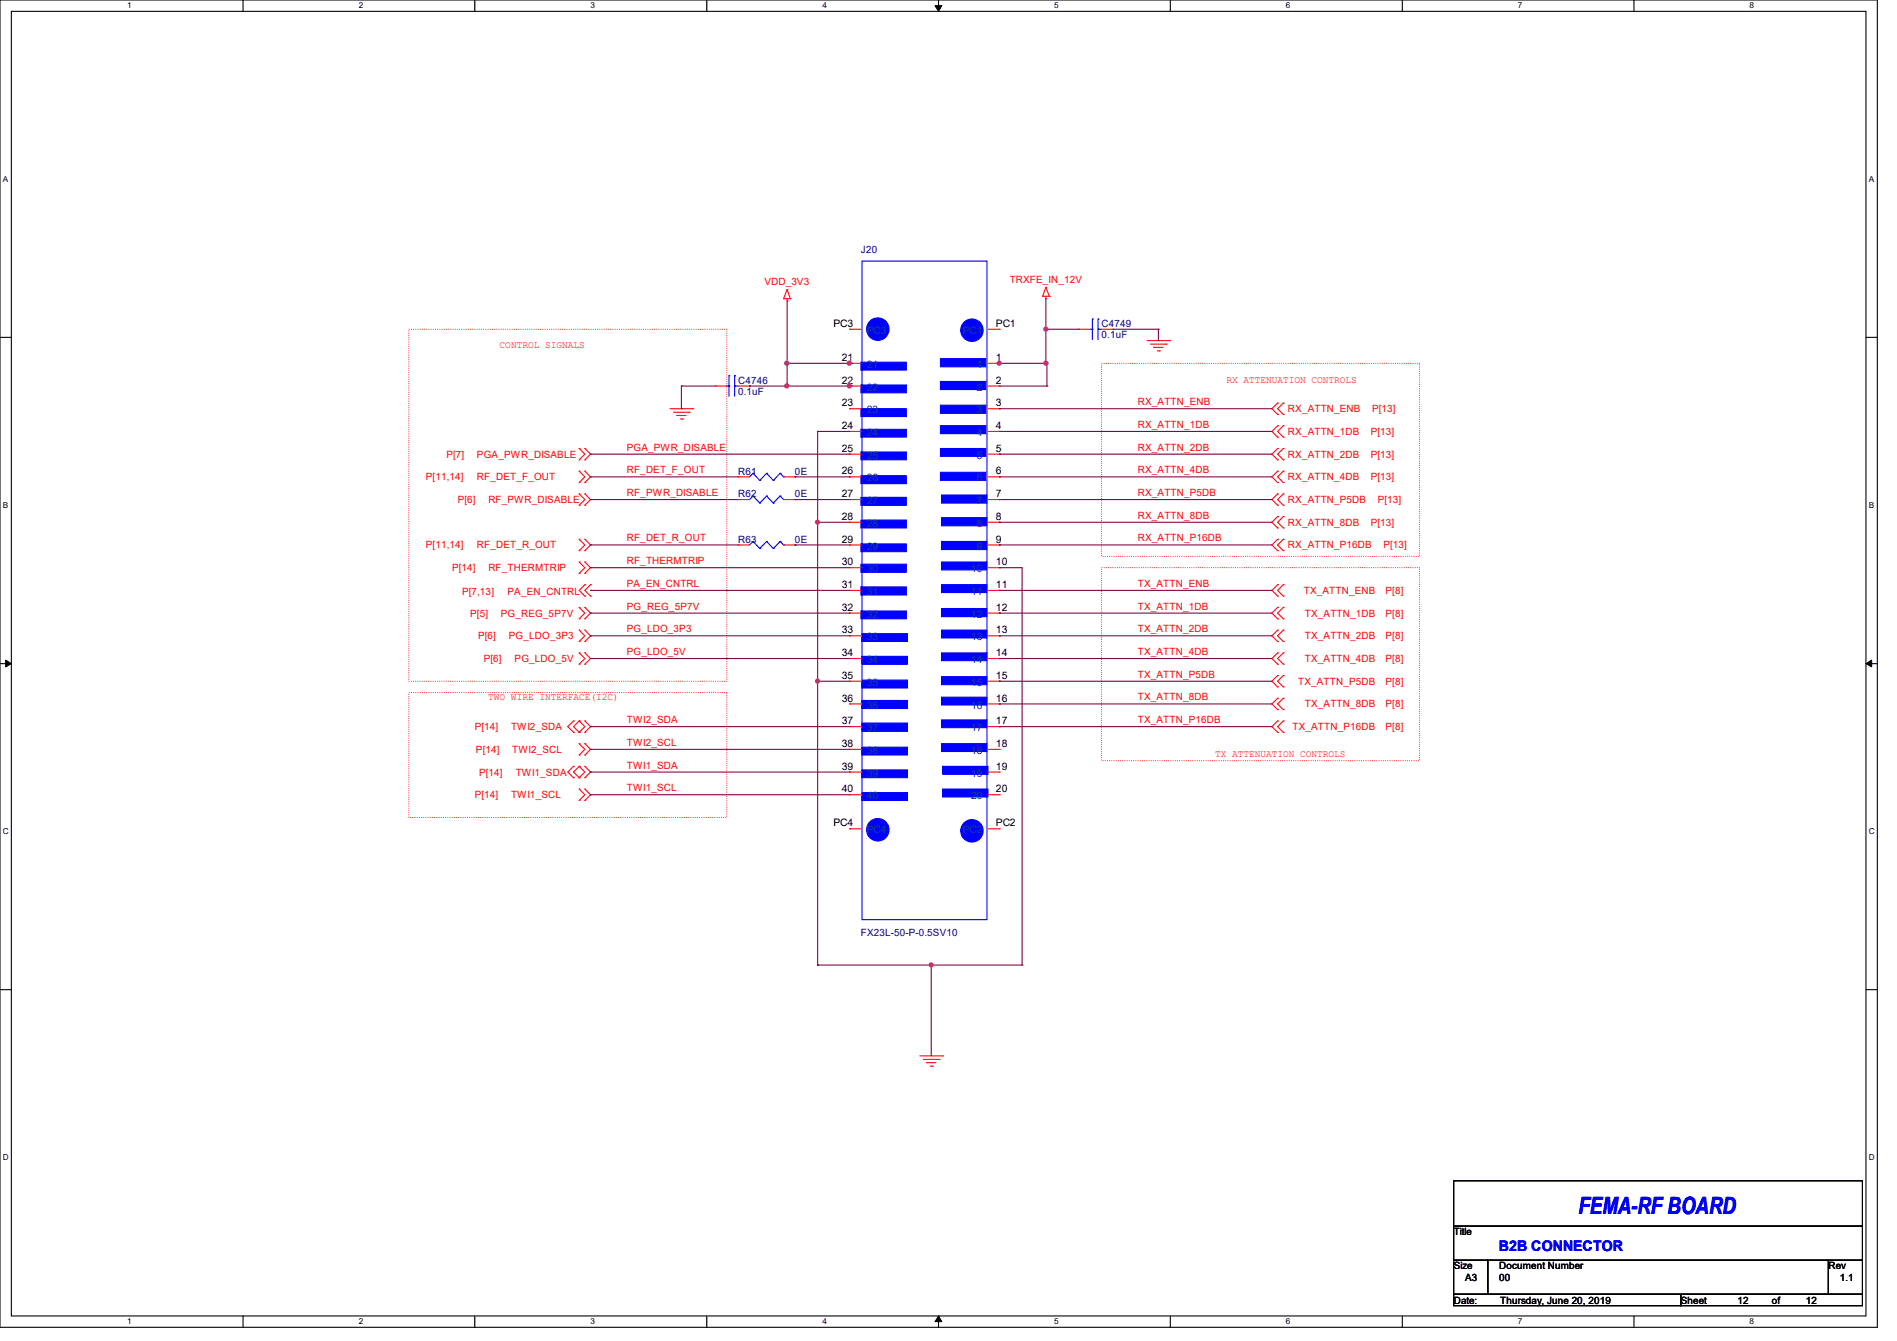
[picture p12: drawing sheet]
<svg xmlns="http://www.w3.org/2000/svg" width="297mm" height="210mm" viewBox="0 0 297 210" stroke-linecap="round" stroke-linejoin="round" font-family="sans-serif">
<path d="M0 0h293.9v207.9h-293.9zM1.8 1.8h290.3v204.3h-290.3z" fill="none" stroke="#000" stroke-width=".17"/>
<g fill="#fff">
<path d="M19.9 .2h.7v1.4h-.7z"/>
<path d="M19.9 206.2h.7v1.4h-.7z"/>
</g>
<path d="M38.1 0v1.8M38.1 206.1v1.8" fill="none" stroke="#000" stroke-width=".17"/>
<g fill="#fff">
<path d="M56.2 .2h.7v1.4h-.7z"/>
<path d="M56.2 206.2h.7v1.4h-.7z"/>
</g>
<path d="M74.3 0v1.8M74.3 206.1v1.8" fill="none" stroke="#000" stroke-width=".17"/>
<g fill="#fff">
<path d="M92.5 .2h.6v1.4h-.6z"/>
<path d="M92.5 206.2h.6v1.4h-.6z"/>
</g>
<path d="M110.7 0v1.8M110.7 206.1v1.8" fill="none" stroke="#000" stroke-width=".17"/>
<g fill="#fff">
<path d="M128.8 .2h.7v1.4h-.7z"/>
<path d="M128.8 206.2h.7v1.4h-.7z"/>
</g>
<path d="M146.9 0v1.8M146.9 206.1v1.8" fill="none" stroke="#000" stroke-width=".17"/>
<path d="M146.4 .9h1l-.5 .9zM146.9 206.1l.5 .9h-1z" fill="#000" stroke="#000" stroke-width=".16"/>
<g fill="#fff">
<path d="M165.1 .2h.6v1.4h-.6z"/>
<path d="M165.1 206.2h.6v1.4h-.6z"/>
</g>
<path d="M183.2 0v1.8M183.2 206.1v1.8" fill="none" stroke="#000" stroke-width=".17"/>
<g fill="#fff">
<path d="M201.3 .2h.7v1.4h-.7z"/>
<path d="M201.3 206.2h.7v1.4h-.7z"/>
</g>
<path d="M219.5 0v1.8M219.5 206.1v1.8" fill="none" stroke="#000" stroke-width=".17"/>
<g fill="#fff">
<path d="M237.7 .2h.6v1.4h-.6z"/>
<path d="M237.7 206.2h.6v1.4h-.6z"/>
</g>
<path d="M255.8 0v1.8M255.8 206.1v1.8" fill="none" stroke="#000" stroke-width=".17"/>
<g fill="#fff">
<path d="M273.9 .2h.7v1.4h-.7z"/>
<path d="M273.9 206.2h.7v1.4h-.7z"/>
<path d="M.5 27.3h.8v1.4h-.8z"/>
<path d="M292.6 27.3h.8v1.4h-.8z"/>
<path d="M.5 78.4h.8v1.4h-.8z"/>
<path d="M292.6 78.4h.8v1.4h-.8z"/>
</g>
<path d="M0 52.8h1.8M292.1 52.8h1.8" fill="none" stroke="#000" stroke-width=".17"/>
<g fill="#fff">
<path d="M.5 129.5h.9v1.4h-.9z"/>
<path d="M292.6 129.5h.9v1.4h-.9z"/>
</g>
<path d="M0 103.9h1.8M292.1 103.9h1.8" fill="none" stroke="#000" stroke-width=".17"/>
<path d="M.9 103.4l.9 .5-.9 .5zM292.1 103.9l.9-.5v1z" fill="#000" stroke="#000" stroke-width=".16"/>
<g fill="#fff">
<path d="M.5 180.5h.9v1.4h-.9z"/>
<path d="M292.6 180.5h.9v1.4h-.9z"/>
</g>
<path d="M0 155h1.8M292.1 155h1.8M227.6 184.9h64v7.1h-64zM227.6 192h64v5.4h-64zM227.6 197.4h5.3v5.3h-5.3zM232.9 197.4h53.4v5.3h-53.4zM286.3 197.4h5.3v5.3h-5.3zM227.6 202.7h35.5v1.8h-35.5zM263.1 202.7h28.5v1.8h-28.5z" fill="none" stroke="#000" stroke-width=".17"/>
<path d="M64 51.6h49.8v55.1h-49.8zM172.5 56.9h49.7v30.2h-49.7zM172.5 88.9h49.7v30.2h-49.7zM64 108.5h49.8v19.5h-49.8z" fill="none" stroke="#f00" stroke-width=".17" stroke-dasharray="0 .3"/>
<g fill="none" stroke="#f00" stroke-width=".17">
<path d="M122.7 46.8h.1M122.7 46.8h1M123.2 47.1h.1M123.2 45.3h.1M123.2 46.8v.3M123.2 45.3l-.5 1.5M123.2 45.3l.5 1.5M123.7 46.8h.1M133 51.6h.1M133 56.9h.1M133 51.6h1.8M133 56.9h1.8"/>
<path d="M154.7 51.6h1.8M154.7 56.9h1.8M156.5 56.9h.1M156.5 51.6h.1M163.2 46.4h.1M163.2 46.4h1.1M163.7 46.8h.1M163.7 45h.1M163.7 46.4v.4M163.7 45l.6 1.4M163.7 45l-.5 1.4M164.3 46.4h.1"/>
<path d="M168.9 51.6h.1M168.9 51.6h1.8M172.5 51.6h1.7M174.2 51.6h.1M179.6 53.3h3.5M180.1 53.9h2.5M180.6 54.4h.1M180.6 54.4h1.5M181.2 54.9h.3M181.5 54.9h.1M182.6 53.9h.1M183.1 53.3h.1"/>
<path d="M90.7 72h.1M90.7 70.2h.1M90.7 75.6h.1M90.7 73.8h.1M90.7 79.1h.1M90.7 77.3h.1M90.7 70.2l.9 .9-.9 .9M90.7 73.8l.9 .9-.9 .9M90.7 77.3l.9 .9-.9 .9M91.6 70.2h.1M91.6 72h.1M91.6 73.8h.1"/>
<path d="M91.6 75.6h.1M91.6 77.3h.1M91.6 79.1h.1M91.6 70.2l.9 .9-.9 .9M91.6 73.8l.9 .9-.9 .9M91.6 77.3l.9 .9-.9 .9M104.9 64h3.6M105.5 64.6h2.4M106 65.1h.1M106 65.1h1.4M106.5 65.6h.3M106.8 65.6h.1"/>
<path d="M107.9 64.6h.1M108.5 64h.1M112 60.5h.1M112 60.5h1.8M115.6 78.2h.1M115.6 74.7h.1M115.6 60.5h1.7M115.6 74.7h1.7M115.6 78.2h1.7M117.3 60.5h.1M122.7 74.7h1.8M122.7 78.2h1.8"/>
<path d="M124.5 78.2h.1M124.5 74.7h.1M133 60.5h.1M133 64h.1M133 67.6h.1M133 71.1h.1M133 74.7h.1M133 78.2h.1M133 64h1.8M133 60.5h1.8M133 67.6h1.8M133 71.1h1.8"/>
<path d="M133 74.7h1.8M133 78.2h1.8M154.7 64h1.8M154.7 60.5h1.8M154.7 67.6h1.8M154.7 71.1h1.8M154.7 74.7h1.8M154.7 78.2h1.8M156.5 60.5h.1M156.5 64h.1M156.5 67.6h.1M156.5 71.1h.1"/>
<path d="M156.5 74.7h.1M156.5 78.2h.1M200 63.1h.1M200 64.9h.1M200 66.7h.1M200 68.5h.1M200 70.2h.1M200 72h.1M200 73.8h.1M200 75.6h.1M200 77.3h.1M200 79.1h.1"/>
<path d="M200 63.1l-.9 .9 .9 .9M200 66.7l-.9 .9 .9 .9M200 70.2l-.9 .9 .9 .9M200 73.8l-.9 .9 .9 .9M200 77.3l-.9 .9 .9 .9M200.9 64.9h.1M200.9 63.1h.1M200.9 68.5h.1M200.9 66.7h.1M200.9 72h.1M200.9 70.2h.1M200.9 75.6h.1"/>
<path d="M200.9 73.8h.1M200.9 79.1h.1M200.9 77.3h.1M200.9 63.1l-.9 .9 .9 .9M200.9 66.7l-.9 .9 .9 .9M200.9 70.2l-.9 .9 .9 .9M200.9 73.8l-.9 .9 .9 .9M200.9 77.3l-.9 .9 .9 .9M90.7 86.2h.1M90.7 84.5h.1M90.7 89.8h.1M90.7 88h.1"/>
<path d="M90.7 96.9h.1M90.7 95.1h.1M90.7 98.7h.1M90.7 84.5l.9 .8-.9 .9M90.7 88l.9 .9-.9 .9M90.7 95.1l.9 .9-.9 .9M90.7 98.7l.9 .9-.9 .9M91.6 84.5h.1M91.6 86.2h.1M91.6 88h.1M91.6 89.8h.1M91.6 91.6h.1"/>
<path d="M91.6 93.3h.1M91.6 95.1h.1M91.6 96.9h.1M91.6 98.7h.1M91.6 84.5l.9 .8-.9 .9M91.6 88l.9 .9-.9 .9M91.6 91.6l-.9 .9 .9 .8M91.6 95.1l.9 .9-.9 .9M91.6 98.7l.9 .9-.9 .9M92.5 91.6h.1M92.5 93.3h.1M92.5 91.6l-.9 .9 .9 .8"/>
<path d="M115.6 85.3h.1M115.6 85.3h1.7M122.7 85.3h1.8M124.5 85.3h.1M133 81.8h.1M133 85.3h.1M133 88.9h.1M133 92.5h.1M133 96h.1M133 99.6h.1M133 85.3h1.8M133 81.8h1.8"/>
<path d="M133 88.9h1.8M133 92.5h1.8M133 96h1.8M133 99.6h1.8M154.7 85.3h1.8M154.7 81.8h1.8M154.7 88.9h1.8M154.7 92.5h1.8M154.7 96h1.8M154.7 99.6h1.8M156.5 81.8h.1M156.5 85.3h.1"/>
<path d="M156.5 88.9h.1M156.5 92.5h.1M156.5 96h.1M156.5 99.6h.1M200 91.6h.1M200 93.3h.1M200 95.1h.1M200 96.9h.1M200 98.7h.1M200 80.9h.1M200 82.7h.1M200 84.5h.1"/>
<path d="M200 86.2h.1M200 91.6l-.9 .9 .9 .8M200 95.1l-.9 .9 .9 .9M200 98.7l-.9 .9 .9 .9M200 80.9l-.9 .9 .9 .9M200 84.5l-.9 .8 .9 .9M200.9 93.3h.1M200.9 91.6h.1M200.9 96.9h.1M200.9 95.1h.1M200.9 98.7h.1M200.9 82.7h.1"/>
<path d="M200.9 80.9h.1M200.9 86.2h.1M200.9 84.5h.1M200.9 91.6l-.9 .9 .9 .8M200.9 95.1l-.9 .9 .9 .9M200.9 98.7l-.9 .9 .9 .9M200.9 80.9l-.9 .9 .9 .9M200.9 84.5l-.9 .8 .9 .9M89.8 114.7h.1M89.8 112.9h.1M89.8 112.9l-.9 .9 .9 .9M90.7 100.5h.1"/>
<path d="M90.7 104h.1M90.7 102.2h.1M90.7 114.7h.1M90.7 112.9h.1M90.7 118.2h.1M90.7 116.5h.1M90.7 102.2l.9 .9-.9 .9M90.7 112.9l.9 .9-.9 .9M90.7 112.9l-.9 .9 .9 .9M90.7 116.5l.9 .8-.9 .9M91.6 100.5h.1M91.6 102.2h.1"/>
<path d="M91.6 104h.1M91.6 112.9h.1M91.6 114.7h.1M91.6 116.5h.1M91.6 118.2h.1M91.6 102.2l.9 .9-.9 .9M91.6 112.9l.9 .9-.9 .9M91.6 116.5l.9 .8-.9 .9M133 103.1h.1M133 106.7h.1M133 110.2h.1M133 113.8h.1"/>
<path d="M133 117.3h.1M133 103.1h1.8M133 106.7h1.8M133 110.2h1.8M133 113.8h1.8M133 117.3h1.8M154.7 103.1h1.8M154.7 106.7h1.8M154.7 110.2h1.8M154.7 113.8h1.8M154.7 117.3h1.8M156.5 103.1h.1"/>
<path d="M156.5 106.7h.1M156.5 110.2h.1M156.5 113.8h.1M156.5 117.3h.1M200 100.5h.1M200 102.2h.1M200 104h.1M200 105.8h.1M200 107.6h.1M200 109.3h.1M200 111.1h.1M200 112.9h.1"/>
<path d="M200 114.7h.1M200 102.2l-.9 .9 .9 .9M200 105.8l-.9 .9 .9 .9M200 109.3l-.9 .9 .9 .9M200 112.9l-.9 .9 .9 .9M200.9 100.5h.1M200.9 104h.1M200.9 102.2h.1M200.9 107.6h.1M200.9 105.8h.1M200.9 111.1h.1M200.9 109.3h.1"/>
<path d="M200.9 114.7h.1M200.9 112.9h.1M200.9 102.2l-.9 .9 .9 .9M200.9 105.8l-.9 .9 .9 .9M200.9 109.3l-.9 .9 .9 .9M200.9 112.9l-.9 .9 .9 .9M89.8 121.8h.1M89.8 120h.1M89.8 120l-.9 .9 .9 .9M90.7 121.8h.1M90.7 120h.1M90.7 125.3h.1"/>
<path d="M90.7 123.6h.1M90.7 120l.9 .9-.9 .9M90.7 120l-.9 .9 .9 .9M90.7 123.6l.9 .9-.9 .8M91.6 120h.1M91.6 121.8h.1M91.6 123.6h.1M91.6 125.3h.1M91.6 120l.9 .9-.9 .9M91.6 123.6l.9 .9-.9 .8M133 120.9h.1M133 124.5h.1"/>
<path d="M133 129.8h.1M133 120.9h1.8M133 124.5h1.8M133 129.8h1.8M154.7 120.9h1.8M154.7 124.5h1.8M154.7 129.8h1.8M156.5 120.9h.1M156.5 124.5h.1M156.5 129.8h.1M144 165.4h3.6M144.6 165.9h2.4"/>
<path d="M145.1 166.4h.1M145.1 166.4h1.4M145.6 167h.4M146 167h.1M147 165.9h.1M147.6 165.4h.1"/>
</g>
<g fill="none" stroke="#00f" stroke-width=".17">
<path d="M114.1 58.8h.1M114.1 58.8v3.3M115 58.8h.1M115 58.8v3.3M135 40.9h19.5v103.1h-19.5zM170.7 51.6h.3M171 51.6h.1M171 50h.1M171 50v3.2M171.9 50h.1M171.9 51.6h.1M171.9 51.6h.6"/>
<path d="M171.9 50v3.2M113.8 60.5h.3M114.1 60.5h.1M115 60.5h.1M115 60.5h.6M117.9 77.7h.1M117.9 74.1h.1M117.9 77.7l1.1 1.1M117.9 77.7l-.6 .5M117.9 74.1l1.1 1.1M117.9 74.1l-.6 .6M119 78.8h.1"/>
<path d="M119 75.2h.1M120 77.7h.1M120 74.1h.1M120 77.7l1.1 1.1M120 77.7l-1 1.1M120 74.1l1.1 1.1M120 74.1l-1 1.1M121.1 78.8h.1M121.1 75.2h.1M122.1 77.7h.1M122.1 74.1h.1M122.1 77.7l.6 .5"/>
<path d="M122.1 77.7l-1 1.1M122.1 74.1l.6 .6M122.1 74.1l-1 1.1M122.7 78.2h.1M122.7 74.7h.1M117.9 84.8h.1M117.9 84.8l1.1 1.1M117.9 84.8l-.6 .5M119 85.9h.1M120 84.8h.1M120 84.8l1.1 1.1M120 84.8l-1 1.1"/>
<path d="M121.1 85.9h.1M122.1 84.8h.1M122.1 84.8l.6 .5M122.1 84.8l-1 1.1M122.7 85.3h.1"/>
</g>
<g fill="#00f" stroke="#00f" stroke-width=".17">
<path d="M147.2 56.2h7.1v1.2h-7.1z" fill-rule="evenodd"/>
<path d="M147.2 59.7h7.1v1.3h-7.1z" fill-rule="evenodd"/>
<path d="M147.2 63.5h7.1v1.2h-7.1z" fill-rule="evenodd"/>
<path d="M147.2 66.7h7.1v1.2h-7.1z" fill-rule="evenodd"/>
<path d="M147.2 74h7.1v1.2h-7.1z" fill-rule="evenodd"/>
<path d="M147.2 70.2h7.1v1.3h-7.1z" fill-rule="evenodd"/>
<path d="M147.4 77.5h7.1v1.3h-7.1z" fill-rule="evenodd"/>
<path d="M134.8 60.3h7.1v1.2h-7.1z" fill-rule="evenodd"/>
<path d="M134.8 64h7.1v1.2h-7.1z" fill-rule="evenodd"/>
<path d="M134.8 74.5h7.1v1.2h-7.1z" fill-rule="evenodd"/>
<path d="M134.8 56.7h7.1v1.3h-7.1z" fill-rule="evenodd"/>
<path d="M147.4 95.3h7.1v1.3h-7.1z" fill-rule="evenodd"/>
<path d="M134.8 70.8h7.1v1.2h-7.1z" fill-rule="evenodd"/>
<path d="M147.4 84.8h7.1v1.3h-7.1z" fill-rule="evenodd"/>
<path d="M147.4 88h7.1v1.2h-7.1z" fill-rule="evenodd"/>
<path d="M147.4 81.1h7.1v1.2h-7.1z" fill-rule="evenodd"/>
<path d="M147.4 91.6h7.1v1.2h-7.1z" fill-rule="evenodd"/>
<path d="M134.8 67.2h7.1v1.3h-7.1z" fill-rule="evenodd"/>
<path d="M135 102.8h7.1v1.2h-7.1z" fill-rule="evenodd"/>
<path d="M147.4 98.7h7.1v1.2h-7.1z" fill-rule="evenodd"/>
<path d="M134.8 81.4h7.1v1.3h-7.1z" fill-rule="evenodd"/>
<path d="M135 117h7.1v1.2h-7.1z" fill-rule="evenodd"/>
<path d="M135 106.5h7.1v1.2h-7.1z" fill-rule="evenodd"/>
<path d="M147.6 120h7.1v1.2h-7.1z" fill-rule="evenodd"/>
<path d="M134.8 85.2h7.1v1.2h-7.1z" fill-rule="evenodd"/>
<path d="M134.8 95.7h7.1v1.2h-7.1z" fill-rule="evenodd"/>
<path d="M135 99.2h7.1v1.3h-7.1z" fill-rule="evenodd"/>
<path d="M134.8 77.9h7.1v1.2h-7.1z" fill-rule="evenodd"/>
<path d="M147.4 116.5h7.1v1.2h-7.1z" fill-rule="evenodd"/>
<path d="M135 113.2h7.1v1.3h-7.1z" fill-rule="evenodd"/>
<path d="M134.8 91.9h7.1v1.3h-7.1z" fill-rule="evenodd"/>
<path d="M135 109.7h7.1v1.3h-7.1z" fill-rule="evenodd"/>
<path d="M147.4 109.2h7.1v1.2h-7.1z" fill-rule="evenodd"/>
<path d="M147.4 106h7.1v1.2h-7.1z" fill-rule="evenodd"/>
<path d="M147.4 102.2h7.1v1.3h-7.1z" fill-rule="evenodd"/>
<path d="M147.6 123.6h7.1v1.2h-7.1z" fill-rule="evenodd"/>
<path d="M147.4 112.7h7.1v1.3h-7.1z" fill-rule="evenodd"/>
<path d="M134.8 88.3h7.1v1.3h-7.1z" fill-rule="evenodd"/>
<path d="M135 120.6h7.1v1.2h-7.1z" fill-rule="evenodd"/>
<path d="M135 124.1h7.1v1.2h-7.1z" fill-rule="evenodd"/>
<circle cx="152.2" cy="51.7" r="1.76"/>
<circle cx="137.4" cy="51.5" r="1.76"/>
<circle cx="152.2" cy="130.1" r="1.76"/>
<circle cx="137.4" cy="129.9" r="1.76"/>
</g>
<g fill="none" stroke="#800040" stroke-width=".17">
<path d="M123.2 56.9h.1M123.2 56.9h10.1M123.2 47.1v13.4M133 56.9h.1M133.3 56.9h.1M156.1 56.9h7.8M156.5 56.9h.1M163.7 51.6h.1M163.7 56.9h.1M163.7 46.8v10.1M163.7 51.6h5.2M163.9 56.9h.1"/>
<path d="M163.9 56.9v3.6M174.2 51.6h7.2M181.4 51.6h.1M181.4 53.3h.1M181.4 51.6v1.7M92.5 71.1h.1M92.5 74.7h.1M92.5 78.2h.1M92.5 71.1h40.5M92.5 74.7h23.1M92.5 78.2h23.1M106.7 60.5h.1"/>
<path d="M106.7 64h.1M106.7 60.5h5.3M106.7 60.5v3.5M117.3 60.5h.1M117.3 60.5h16M124.5 74.7h.1M124.5 78.2h.1M124.5 74.7h8.5M124.5 78.2h8.5M128 67.6h.1M128 67.6v83.5M128 67.6h5"/>
<path d="M133 60.5h.1M133.3 60.5h.1M156.5 64h.1M156.5 67.6h.1M156.5 71.1h.1M156.5 74.7h.1M156.5 78.2h.1M156.5 67.6h42.6M156.5 71.1h42.6M156.5 74.7h42.6M156.5 78.2h42.6M156.5 64h42.6"/>
<path d="M156.5 60.5h7.4M163.9 60.5h.1M92.5 85.3h.1M92.5 88.9h.1M92.5 92.5h.1M92.5 96h.1M92.5 99.6h.1M92.5 85.3h23.1M92.5 88.9h40.5M92.5 92.5h40.5M92.5 96h40.5M92.5 99.6h40.5"/>
<path d="M124.5 85.3h.1M124.5 85.3h8.5M128 81.8h.1M128 81.8h5M156.5 88.9h.1M156.5 92.5h.1M156.5 96h.1M156.5 99.6h.1M156.5 81.8h.1M156.5 85.3h.1M156.5 81.8h42.6M156.5 85.3h42.6"/>
<path d="M156.5 88.9h3.5v62.2M156.5 92.5h42.6M156.5 96h42.6M156.5 99.6h42.6M92.5 103.1h.1M92.5 113.8h.1M92.5 117.3h.1M92.5 103.1h40.5M92.5 113.8h40.5M92.5 117.3h40.5M128 106.7h.1M128 106.7h5"/>
<path d="M156.5 103.1h.1M156.5 106.7h.1M156.5 110.2h.1M156.5 113.8h.1M156.5 103.1h42.6M156.5 106.7h42.6M156.5 110.2h42.6M156.5 113.8h42.6M92.5 120.9h.1M92.5 124.5h.1M92.5 120.9h40.5M92.5 124.5h40.5"/>
<path d="M128 151.1h.1M128 151.1h32M145.8 151.1h.1M145.8 151.1v14.3M160 151.1h.1"/>
</g>
<g fill="#f0f" stroke="#f0f" stroke-width=".17">
<circle cx="128" cy="106.7" r=".32"/>
<circle cx="128" cy="81.8" r=".32"/>
<circle cx="145.8" cy="151.1" r=".32"/>
<circle cx="133" cy="56.9" r=".33"/>
<circle cx="123.2" cy="56.9" r=".33"/>
<circle cx="123.2" cy="60.4" r=".33"/>
<circle cx="133" cy="60.4" r=".33"/>
<circle cx="156.4" cy="56.9" r=".32"/>
<circle cx="163.8" cy="51.5" r=".33"/>
<circle cx="163.8" cy="56.9" r=".33"/>
</g>
<text font-size="3.7" fill="#00f" x="247.1" y="190.2">FEMA-RF BOARD</text>
<text font-size="2.3" fill="#00f" x="234.7" y="195.9">B2B CONNECTOR</text>
<g font-size="1.6" fill="#000080">
<text x="134.8" y="39.7">J20</text>
<text x="172.5" y="51.2">C4749</text>
<text x="172.5" y="53">0.1uF</text>
<text x="115.6" y="60.1">C4746</text>
<text x="115.6" y="61.9">0.1uF</text>
<text x="115.6" y="77.9">R62</text>
<text x="115.6" y="74.3">R61</text>
<text x="124.5" y="77.9">0E</text>
<text x="124.5" y="74.3">0E</text>
<text x="115.6" y="85">R63</text>
<text x="124.5" y="85">0E</text>
<text x="134.8" y="146.5">FX23L-50-P-0.5SV10</text>
</g>
<g font-size="1.6" fill="#f00">
<text x="119.7" y="44.7">VDD_3V3</text>
<text x="158.1" y="44.3">TRXFE_IN_12V</text>
<text x="78.2" y="54.6">CONTROL SIGNALS</text>
<text x="192" y="59.9">RX ATTENUATION CONTROLS</text>
<text x="178.1" y="63.5">RX_ATTN_ENB</text>
<text x="201.6" y="64.6">RX_ATTN_ENB</text>
<text x="214.8" y="64.6">P[13]</text>
<text x="69.9" y="71.7">P[7]</text>
<text x="74.7" y="71.7">PGA_PWR_DISABLE</text>
<text x="98.1" y="70.6">PGA_PWR_DISABLE</text>
<text x="178.1" y="67">RX_ATTN_1DB</text>
<text x="178.1" y="70.6">RX_ATTN_2DB</text>
<text x="201.6" y="68.1">RX_ATTN_1DB</text>
<text x="201.6" y="71.7">RX_ATTN_2DB</text>
<text x="214.6" y="68.1">P[13]</text>
<text x="214.6" y="71.7">P[13]</text>
<text x="66.7" y="75.2">P[11,14]</text>
<text x="74.7" y="75.2">RF_DET_F_OUT</text>
<text x="98.1" y="74.1">RF_DET_F_OUT</text>
<text x="98.1" y="77.7">RF_PWR_DISABLE</text>
<text x="178.1" y="74.1">RX_ATTN_4DB</text>
<text x="178.1" y="77.7">RX_ATTN_P5DB</text>
<text x="201.6" y="75.2">RX_ATTN_4DB</text>
<text x="214.6" y="75.2">P[13]</text>
<text x="71.7" y="78.8">P[6]</text>
<text x="76.5" y="78.8">RF_PWR_DISABLE</text>
<text x="178.1" y="81.2">RX_ATTN_8DB</text>
<text x="201.6" y="78.8">RX_ATTN_P5DB</text>
<text x="201.6" y="82.3">RX_ATTN_8DB</text>
<text x="214.6" y="82.3">P[13]</text>
<text x="215.7" y="78.8">P[13]</text>
<text x="66.7" y="85.9">P[11,14]</text>
<text x="70.8" y="89.5">P[14]</text>
<text x="74.7" y="85.9">RF_DET_R_OUT</text>
<text x="76.5" y="89.5">RF_THERMTRIP</text>
<text x="98.1" y="84.8">RF_DET_R_OUT</text>
<text x="98.1" y="88.3">RF_THERMTRIP</text>
<text x="178.1" y="84.8">RX_ATTN_P16DB</text>
<text x="201.6" y="85.9">RX_ATTN_P16DB</text>
<text x="216.6" y="85.9">P[13]</text>
<text x="72.4" y="93.2">P[7,13]</text>
<text x="79.5" y="93.2">PA_EN_CNTRL</text>
<text x="98.1" y="91.9">PA_EN_CNTRL</text>
<text x="98.1" y="95.5">PG_REG_5P7V</text>
<text x="178.1" y="91.9">TX_ATTN_ENB</text>
<text x="178.1" y="95.5">TX_ATTN_1DB</text>
<text x="204.1" y="93">TX_ATTN_ENB</text>
<text x="216.9" y="93">P[8]</text>
<text x="73.6" y="96.6">P[5]</text>
<text x="74.8" y="100.1">P[6]</text>
<text x="78.4" y="96.6">PG_REG_5P7V</text>
<text x="79.7" y="100.1">PG_LDO_3P3</text>
<text x="98.1" y="99">PG_LDO_3P3</text>
<text x="178.1" y="99">TX_ATTN_2DB</text>
<text x="204.3" y="96.6">TX_ATTN_1DB</text>
<text x="204.3" y="100.1">TX_ATTN_2DB</text>
<text x="216.9" y="96.6">P[8]</text>
<text x="216.9" y="100.1">P[8]</text>
<text x="75.7" y="103.7">P[6]</text>
<text x="80.6" y="103.7">PG_LDO_5V</text>
<text x="98.1" y="102.6">PG_LDO_5V</text>
<text x="178.1" y="102.6">TX_ATTN_4DB</text>
<text x="178.1" y="106.1">TX_ATTN_P5DB</text>
<text x="203.3" y="107.2">TX_ATTN_P5DB</text>
<text x="204.3" y="103.7">TX_ATTN_4DB</text>
<text x="216.9" y="103.7">P[8]</text>
<text x="216.9" y="107.2">P[8]</text>
<text x="76.4" y="109.7">TWO WIRE INTERFACE(I2C)</text>
<text x="98.1" y="113.2">TWI2_SDA</text>
<text x="178.1" y="109.7">TX_ATTN_8DB</text>
<text x="178.1" y="113.2">TX_ATTN_P16DB</text>
<text x="204.3" y="110.8">TX_ATTN_8DB</text>
<text x="216.9" y="110.8">P[8]</text>
<text x="74.3" y="114.3">P[14]</text>
<text x="74.5" y="117.9">P[14]</text>
<text x="80" y="114.3">TWI2_SDA</text>
<text x="80.2" y="117.9">TWI2_SCL</text>
<text x="98.1" y="116.8">TWI2_SCL</text>
<text x="190.2" y="118.6">TX ATTENUATION CONTROLS</text>
<text x="202.4" y="114.3">TX_ATTN_P16DB</text>
<text x="216.9" y="114.3">P[8]</text>
<text x="74.3" y="125">P[14]</text>
<text x="75" y="121.5">P[14]</text>
<text x="80" y="125">TWI1_SCL</text>
<text x="80.7" y="121.5">TWI1_SDA</text>
<text x="98.1" y="120.4">TWI1_SDA</text>
<text x="98.1" y="123.9">TWI1_SCL</text>
</g>
<g font-size="1.6">
<text x="130.5" y="51.2">PC3</text>
<text x="155.9" y="51.2">PC1</text>
<text x="131.8" y="56.5">21</text>
<text x="155.9" y="56.5">1</text>
<text x="131.8" y="60.1">22</text>
<text x="131.8" y="63.6">23</text>
<text x="155.9" y="60.1">2</text>
<text x="155.9" y="63.6">3</text>
<text x="131.8" y="67.2">24</text>
<text x="131.8" y="70.7">25</text>
<text x="155.9" y="67.2">4</text>
<text x="155.9" y="70.7">5</text>
<text x="131.8" y="74.3">26</text>
<text x="131.8" y="77.9">27</text>
<text x="155.9" y="74.3">6</text>
<text x="155.9" y="77.9">7</text>
<text x="131.8" y="81.4">28</text>
<text x="155.9" y="81.4">8</text>
<text x="131.8" y="85">29</text>
<text x="131.8" y="88.5">30</text>
<text x="155.9" y="85">9</text>
<text x="155.9" y="88.5">10</text>
<text x="131.8" y="92.1">31</text>
<text x="131.8" y="95.6">32</text>
<text x="155.9" y="92.1">11</text>
<text x="155.9" y="95.6">12</text>
<text x="131.8" y="99.2">33</text>
<text x="155.9" y="99.2">13</text>
<text x="131.8" y="102.7">34</text>
<text x="131.8" y="106.3">35</text>
<text x="155.9" y="102.7">14</text>
<text x="155.9" y="106.3">15</text>
<text x="131.8" y="109.9">36</text>
<text x="131.8" y="113.4">37</text>
<text x="155.9" y="109.9">16</text>
<text x="155.9" y="113.4">17</text>
<text x="131.8" y="117">38</text>
<text x="155.9" y="117">18</text>
<text x="131.8" y="120.5">39</text>
<text x="131.8" y="124.1">40</text>
<text x="155.9" y="120.5">19</text>
<text x="155.9" y="124.1">20</text>
<text x="130.5" y="129.4">PC4</text>
<text x="155.9" y="129.4">PC2</text>
<text x="227.6" y="193.5">Title</text>
<text x="227.6" y="198.8">Size</text>
<text x="229.4" y="200.6">A3</text>
<text x="234.7" y="198.8">Document Number</text>
<text x="234.7" y="200.6">00</text>
<text x="286.3" y="198.8">Rev</text>
<text x="288.1" y="200.6">1.1</text>
<text x="227.6" y="204.1">Date:</text>
<text x="234.9" y="204.1">Thursday, June 20, 2019</text>
<text x="263.2" y="204.1">Sheet</text>
<text x="272.1" y="204.1">12</text>
<text x="277.4" y="204.1">of</text>
<text x="282.7" y="204.1">12</text>
</g>
<g font-size="1.6" fill="#004080">
<text x="135.7" y="52.3">PC3</text>
<text x="150.7" y="52.3">PC1</text>
<text x="135.7" y="57.6">21</text>
<text x="152.9" y="57.6">1</text>
<text x="135.7" y="61.2">22</text>
<text x="135.7" y="64.7">23</text>
<text x="152.9" y="61.2">2</text>
<text x="152.9" y="64.7">3</text>
<text x="135.7" y="68.3">24</text>
<text x="135.7" y="71.8">25</text>
<text x="152.9" y="68.3">4</text>
<text x="152.9" y="71.8">5</text>
<text x="135.7" y="75.4">26</text>
<text x="152.9" y="75.4">6</text>
<text x="135.7" y="79">27</text>
<text x="135.7" y="82.5">28</text>
<text x="152.9" y="79">7</text>
<text x="152.9" y="82.5">8</text>
<text x="135.7" y="86.1">29</text>
<text x="135.7" y="89.6">30</text>
<text x="152" y="89.6">10</text>
<text x="152.9" y="86.1">9</text>
<text x="135.7" y="93.2">31</text>
<text x="152" y="93.2">11</text>
<text x="135.7" y="96.7">32</text>
<text x="135.7" y="100.3">33</text>
<text x="152" y="96.7">12</text>
<text x="152" y="100.3">13</text>
<text x="135.7" y="103.8">34</text>
<text x="135.7" y="107.4">35</text>
<text x="152" y="103.8">14</text>
<text x="152" y="107.4">15</text>
<text x="135.7" y="111">36</text>
<text x="152" y="111">16</text>
<text x="135.7" y="114.5">37</text>
<text x="135.7" y="118.1">38</text>
<text x="152" y="114.5">17</text>
<text x="152" y="118.1">18</text>
<text x="135.7" y="121.6">39</text>
<text x="135.7" y="125.2">40</text>
<text x="152" y="121.6">19</text>
<text x="152" y="125.2">20</text>
<text x="135.7" y="130.5">PC4</text>
<text x="150.7" y="130.5">PC2</text>
</g>
<g font-size="1.3">
<text x="19.9" y="1.3">1</text>
<text x="56.2" y="1.3">2</text>
<text x="92.5" y="1.3">3</text>
<text x="128.8" y="1.3">4</text>
<text x="165.1" y="1.3">5</text>
<text x="201.3" y="1.3">6</text>
<text x="237.7" y="1.3">7</text>
<text x="273.9" y="1.3">8</text>
<text x=".5" y="28.4">A</text>
<text x="292.6" y="28.4">A</text>
<text x=".5" y="79.5">B</text>
<text x="292.6" y="79.5">B</text>
<text x=".5" y="130.6">C</text>
<text x="292.6" y="130.6">C</text>
<text x=".5" y="181.7">D</text>
<text x="292.6" y="181.7">D</text>
<text x="19.9" y="207.4">1</text>
<text x="56.2" y="207.4">2</text>
<text x="92.5" y="207.4">3</text>
<text x="128.8" y="207.4">4</text>
<text x="165.1" y="207.4">5</text>
<text x="201.3" y="207.4">6</text>
<text x="237.7" y="207.4">7</text>
<text x="273.9" y="207.4">8</text>
</g>
</svg>
